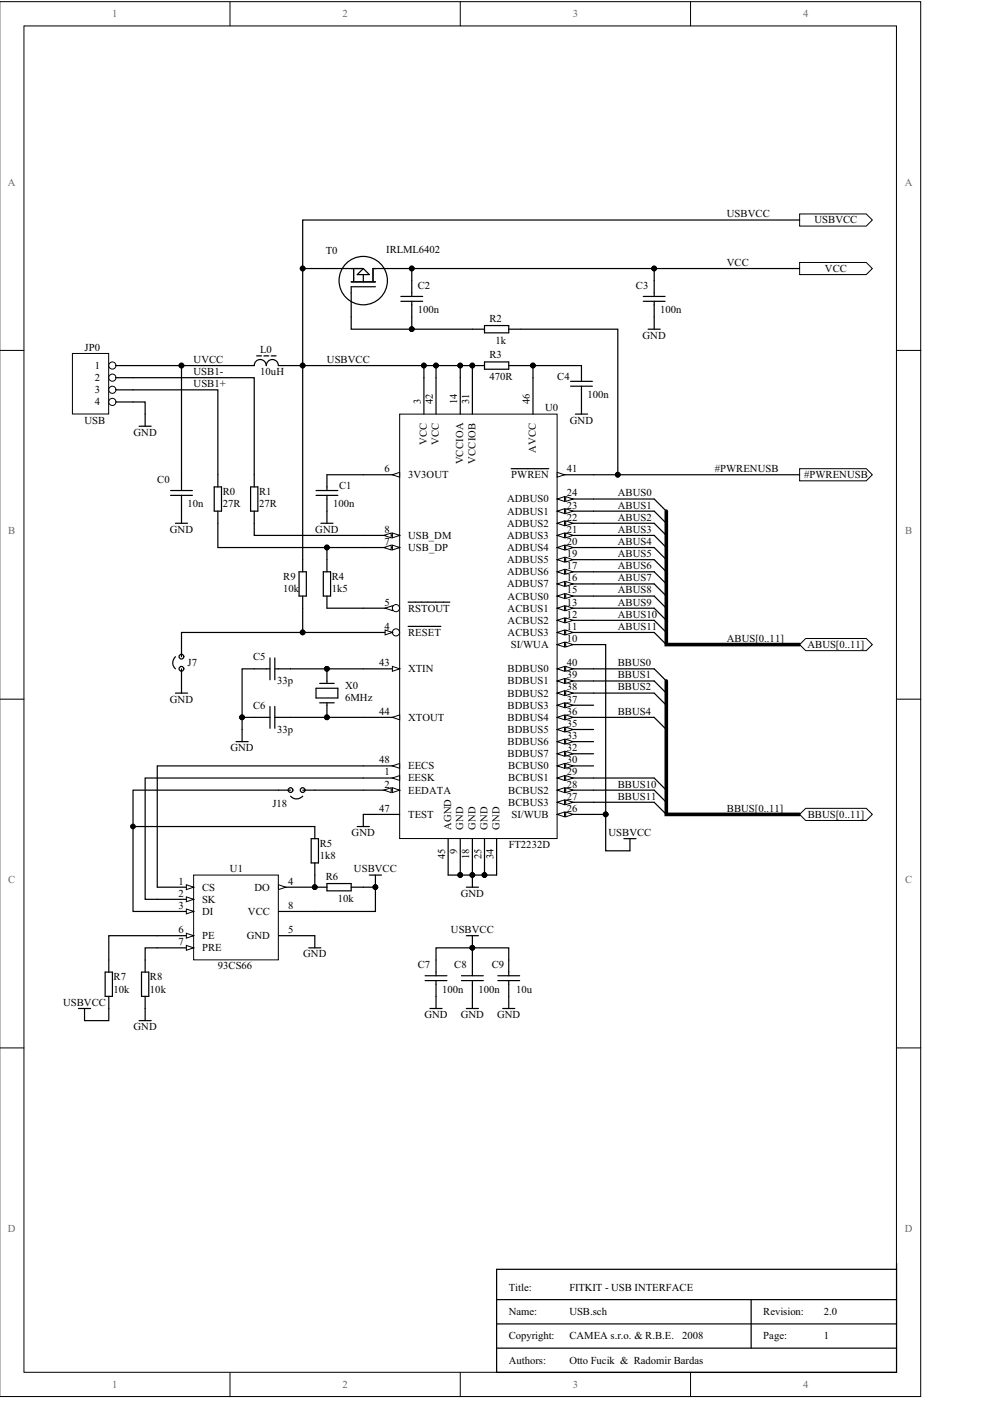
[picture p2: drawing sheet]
<svg xmlns="http://www.w3.org/2000/svg" width="210mm" height="297mm" viewBox="0 0 210 297" stroke-linecap="round" stroke-linejoin="round" font-family="sans-serif">
<path d="M0 .4h195.2v295.7h-195.2z" fill="none" stroke="#000" stroke-width=".21"/>
<path d="M5.1 5.5h185v285.5h-185z" fill="#fff"/>
<g fill="none" stroke="#000" stroke-width=".21">
<path d="M5.1 5.5h185v285.5h-185zM48.8 .4v5.1M97.6 .4v5.1M146.4 .4v5.1M0 74.3h5.1M190.1 74.3h5.1M0 148.2h5.1M190.1 148.2h5.1M0 222.2h5.1M190.1 222.2h5.1M48.8 291v5.1M97.6 291v5.1"/>
<path d="M146.4 291v5.1"/>
<circle cx="64.2" cy="56.9" r=".5"/>
<circle cx="87.3" cy="56.9" r=".5"/>
<circle cx="138.7" cy="56.9" r=".5"/>
<circle cx="38.5" cy="77.5" r=".5"/>
<circle cx="64.2" cy="77.5" r=".5"/>
<circle cx="87.3" cy="69.8" r=".5"/>
<circle cx="89.9" cy="77.5" r=".5"/>
<circle cx="92.4" cy="77.5" r=".5"/>
<circle cx="97.6" cy="77.5" r=".5"/>
<circle cx="100.1" cy="77.5" r=".5"/>
<circle cx="113" cy="77.5" r=".5"/>
<circle cx="69.3" cy="116.1" r=".5"/>
<circle cx="131" cy="100.6" r=".5"/>
<circle cx="64.2" cy="134.1" r=".5"/>
<circle cx="51.3" cy="152.1" r=".5"/>
<circle cx="69.3" cy="141.8" r=".5"/>
<circle cx="69.3" cy="152.1" r=".5"/>
<circle cx="128.4" cy="172.7" r=".5"/>
<circle cx="66.7" cy="188.1" r=".5"/>
<circle cx="79.6" cy="188.1" r=".5"/>
<circle cx="97.6" cy="185.5" r=".5"/>
<circle cx="100.1" cy="185.5" r=".5"/>
<circle cx="102.7" cy="185.5" r=".5"/>
<circle cx="100.1" cy="200.9" r=".5"/>
</g>
<g fill="#000">
<circle cx="64.2" cy="56.9" r=".5"/>
<circle cx="87.3" cy="56.9" r=".5"/>
<circle cx="138.7" cy="56.9" r=".5"/>
<circle cx="38.5" cy="77.5" r=".5"/>
<circle cx="64.2" cy="77.5" r=".5"/>
<circle cx="87.3" cy="69.8" r=".5"/>
<circle cx="89.9" cy="77.5" r=".5"/>
<circle cx="92.4" cy="77.5" r=".5"/>
<circle cx="97.6" cy="77.5" r=".5"/>
<circle cx="100.1" cy="77.5" r=".5"/>
<circle cx="113" cy="77.5" r=".5"/>
<circle cx="69.3" cy="116.1" r=".5"/>
<circle cx="131" cy="100.6" r=".5"/>
<circle cx="64.2" cy="134.1" r=".5"/>
<circle cx="51.3" cy="152.1" r=".5"/>
<circle cx="69.3" cy="141.8" r=".5"/>
<circle cx="69.3" cy="152.1" r=".5"/>
<circle cx="128.4" cy="172.7" r=".5"/>
<circle cx="66.7" cy="188.1" r=".5"/>
<circle cx="79.6" cy="188.1" r=".5"/>
<circle cx="97.6" cy="185.5" r=".5"/>
<circle cx="100.1" cy="185.5" r=".5"/>
<circle cx="102.7" cy="185.5" r=".5"/>
<circle cx="100.1" cy="200.9" r=".5"/>
</g>
<path d="M84.7 87.8h33.4v90h-33.4z" fill="#fff"/>
<path d="M84.7 87.8h33.4v90h-33.4z" fill="none" stroke="#000" stroke-width=".21"/>
<path d="M89.9 80.1v7.7M92.4 80.1v7.7M97.6 80.1v7.7M100.2 80.1v7.7M113 80.1v7.7M77 100.7h7.7" fill="none" stroke="#000" stroke-width=".26"/>
<path d="M83.2 100.7l1.5-.6v1.1z" fill="#fff"/>
<path d="M83.2 100.7l1.5-.6v1.1z" fill="none" stroke="#000" stroke-width=".21"/>
<path d="M77 113.5h7.7" fill="none" stroke="#000" stroke-width=".26"/>
<path d="M83.2 113l1.5 .5-1.5 .5z" fill="#fff"/>
<path d="M83.2 113l1.5 .5-1.5 .5z" fill="none" stroke="#000" stroke-width=".21"/>
<path d="M81.4 113.5l1.5-.5v1z" fill="#fff"/>
<path d="M81.4 113.5l1.5-.5v1z" fill="none" stroke="#000" stroke-width=".21"/>
<path d="M77 116.1h7.7" fill="none" stroke="#000" stroke-width=".26"/>
<path d="M83.2 115.6l1.5 .5-1.5 .5z" fill="#fff"/>
<path d="M83.2 115.6l1.5 .5-1.5 .5z" fill="none" stroke="#000" stroke-width=".21"/>
<path d="M81.4 116.1l1.5-.5v1z" fill="#fff"/>
<path d="M81.4 116.1l1.5-.5v1z" fill="none" stroke="#000" stroke-width=".21"/>
<path d="M77 128.9h7.7" fill="none" stroke="#000" stroke-width=".26"/>
<circle cx="84" cy="128.9" r=".76" fill="#fff"/>
<circle cx="84" cy="128.9" r=".76" fill="none" stroke="#000" stroke-width=".21"/>
<path d="M81.7 128.9l1.5-.5v1.1z" fill="#fff"/>
<path d="M81.7 128.9l1.5-.5v1.1z" fill="none" stroke="#000" stroke-width=".21"/>
<path d="M77 134.1h7.7M86.5 127.7h8.9" fill="none" stroke="#000" stroke-width=".26"/>
<circle cx="84" cy="134.1" r=".76" fill="#fff"/>
<circle cx="84" cy="134.1" r=".76" fill="none" stroke="#000" stroke-width=".21"/>
<path d="M81.7 133.6l1.5 .5-1.5 .5z" fill="#fff"/>
<path d="M81.7 133.6l1.5 .5-1.5 .5z" fill="none" stroke="#000" stroke-width=".21"/>
<path d="M118.1 100.7h7.8M86.5 132.8h7M77 172.7h7.7" fill="none" stroke="#000" stroke-width=".26"/>
<path d="M118.1 100.1l1.6 .6-1.6 .5z" fill="#fff"/>
<path d="M118.1 100.1l1.6 .6-1.6 .5z" fill="none" stroke="#000" stroke-width=".21"/>
<path d="M108.4 99.4h7.9M118.1 105.8h7.8" fill="none" stroke="#000" stroke-width=".26"/>
<path d="M118.1 105.8l1.6-.5v1z" fill="#fff"/>
<path d="M118.1 105.8l1.6-.5v1z" fill="none" stroke="#000" stroke-width=".21"/>
<path d="M119.9 105.3l1.6 .5-1.6 .5z" fill="#fff"/>
<path d="M119.9 105.3l1.6 .5-1.6 .5z" fill="none" stroke="#000" stroke-width=".21"/>
<path d="M118.1 108.4h7.8" fill="none" stroke="#000" stroke-width=".26"/>
<path d="M118.1 108.4l1.6-.5v1z" fill="#fff"/>
<path d="M118.1 108.4l1.6-.5v1z" fill="none" stroke="#000" stroke-width=".21"/>
<path d="M119.9 107.9l1.6 .5-1.6 .5z" fill="#fff"/>
<path d="M119.9 107.9l1.6 .5-1.6 .5z" fill="none" stroke="#000" stroke-width=".21"/>
<path d="M118.1 110.9h7.8" fill="none" stroke="#000" stroke-width=".26"/>
<path d="M118.1 110.9l1.6-.5v1.1z" fill="#fff"/>
<path d="M118.1 110.9l1.6-.5v1.1z" fill="none" stroke="#000" stroke-width=".21"/>
<path d="M119.9 110.4l1.6 .5-1.6 .6z" fill="#fff"/>
<path d="M119.9 110.4l1.6 .5-1.6 .6z" fill="none" stroke="#000" stroke-width=".21"/>
<path d="M118.1 113.5h7.8" fill="none" stroke="#000" stroke-width=".26"/>
<path d="M118.1 113.5l1.6-.5v1z" fill="#fff"/>
<path d="M118.1 113.5l1.6-.5v1z" fill="none" stroke="#000" stroke-width=".21"/>
<path d="M119.9 113l1.6 .5-1.6 .5z" fill="#fff"/>
<path d="M119.9 113l1.6 .5-1.6 .5z" fill="none" stroke="#000" stroke-width=".21"/>
<path d="M118.1 116.1h7.8" fill="none" stroke="#000" stroke-width=".26"/>
<path d="M118.1 116.1l1.6-.5v1z" fill="#fff"/>
<path d="M118.1 116.1l1.6-.5v1z" fill="none" stroke="#000" stroke-width=".21"/>
<path d="M119.9 115.6l1.6 .5-1.6 .5z" fill="#fff"/>
<path d="M119.9 115.6l1.6 .5-1.6 .5z" fill="none" stroke="#000" stroke-width=".21"/>
<path d="M118.1 118.7h7.8" fill="none" stroke="#000" stroke-width=".26"/>
<path d="M118.1 118.7l1.6-.6v1.1z" fill="#fff"/>
<path d="M118.1 118.7l1.6-.6v1.1z" fill="none" stroke="#000" stroke-width=".21"/>
<path d="M119.9 118.1l1.6 .6-1.6 .5z" fill="#fff"/>
<path d="M119.9 118.1l1.6 .6-1.6 .5z" fill="none" stroke="#000" stroke-width=".21"/>
<path d="M118.1 121.2h7.8" fill="none" stroke="#000" stroke-width=".26"/>
<path d="M118.1 121.2l1.6-.5v1z" fill="#fff"/>
<path d="M118.1 121.2l1.6-.5v1z" fill="none" stroke="#000" stroke-width=".21"/>
<path d="M119.9 120.7l1.6 .5-1.6 .5z" fill="#fff"/>
<path d="M119.9 120.7l1.6 .5-1.6 .5z" fill="none" stroke="#000" stroke-width=".21"/>
<path d="M118.1 123.8h7.8" fill="none" stroke="#000" stroke-width=".26"/>
<path d="M118.1 123.8l1.6-.5v1z" fill="#fff"/>
<path d="M118.1 123.8l1.6-.5v1z" fill="none" stroke="#000" stroke-width=".21"/>
<path d="M119.9 123.3l1.6 .5-1.6 .5z" fill="#fff"/>
<path d="M119.9 123.3l1.6 .5-1.6 .5z" fill="none" stroke="#000" stroke-width=".21"/>
<path d="M118.1 126.4h7.8" fill="none" stroke="#000" stroke-width=".26"/>
<path d="M118.1 126.4l1.6-.5v1z" fill="#fff"/>
<path d="M118.1 126.4l1.6-.5v1z" fill="none" stroke="#000" stroke-width=".21"/>
<path d="M119.9 125.9l1.6 .5-1.6 .5z" fill="#fff"/>
<path d="M119.9 125.9l1.6 .5-1.6 .5z" fill="none" stroke="#000" stroke-width=".21"/>
<path d="M118.1 128.9h7.8" fill="none" stroke="#000" stroke-width=".26"/>
<path d="M118.1 128.9l1.6-.5v1.1z" fill="#fff"/>
<path d="M118.1 128.9l1.6-.5v1.1z" fill="none" stroke="#000" stroke-width=".21"/>
<path d="M119.9 128.4l1.6 .5-1.6 .6z" fill="#fff"/>
<path d="M119.9 128.4l1.6 .5-1.6 .6z" fill="none" stroke="#000" stroke-width=".21"/>
<path d="M118.1 131.5h7.8" fill="none" stroke="#000" stroke-width=".26"/>
<path d="M118.1 131.5l1.6-.5v1z" fill="#fff"/>
<path d="M118.1 131.5l1.6-.5v1z" fill="none" stroke="#000" stroke-width=".21"/>
<path d="M119.9 131l1.6 .5-1.6 .5z" fill="#fff"/>
<path d="M119.9 131l1.6 .5-1.6 .5z" fill="none" stroke="#000" stroke-width=".21"/>
<path d="M118.1 134.1h7.8" fill="none" stroke="#000" stroke-width=".26"/>
<path d="M118.1 134.1l1.6-.5v1z" fill="#fff"/>
<path d="M118.1 134.1l1.6-.5v1z" fill="none" stroke="#000" stroke-width=".21"/>
<path d="M119.9 133.6l1.6 .5-1.6 .5z" fill="#fff"/>
<path d="M119.9 133.6l1.6 .5-1.6 .5z" fill="none" stroke="#000" stroke-width=".21"/>
<path d="M118.1 136.7h7.8" fill="none" stroke="#000" stroke-width=".26"/>
<path d="M118.1 136.7l1.6-.5v1z" fill="#fff"/>
<path d="M118.1 136.7l1.6-.5v1z" fill="none" stroke="#000" stroke-width=".21"/>
<path d="M119.9 136.2l1.6 .5-1.6 .5z" fill="#fff"/>
<path d="M119.9 136.2l1.6 .5-1.6 .5z" fill="none" stroke="#000" stroke-width=".21"/>
<path d="M118.1 141.8h7.8" fill="none" stroke="#000" stroke-width=".26"/>
<path d="M118.1 141.8l1.6-.5v1z" fill="#fff"/>
<path d="M118.1 141.8l1.6-.5v1z" fill="none" stroke="#000" stroke-width=".21"/>
<path d="M119.9 141.3l1.6 .5-1.6 .5z" fill="#fff"/>
<path d="M119.9 141.3l1.6 .5-1.6 .5z" fill="none" stroke="#000" stroke-width=".21"/>
<path d="M118.1 144.4h7.8" fill="none" stroke="#000" stroke-width=".26"/>
<path d="M118.1 144.4l1.6-.5v1z" fill="#fff"/>
<path d="M118.1 144.4l1.6-.5v1z" fill="none" stroke="#000" stroke-width=".21"/>
<path d="M119.9 143.9l1.6 .5-1.6 .5z" fill="#fff"/>
<path d="M119.9 143.9l1.6 .5-1.6 .5z" fill="none" stroke="#000" stroke-width=".21"/>
<path d="M118.1 147h7.8" fill="none" stroke="#000" stroke-width=".26"/>
<path d="M118.1 147l1.6-.6v1.1z" fill="#fff"/>
<path d="M118.1 147l1.6-.6v1.1z" fill="none" stroke="#000" stroke-width=".21"/>
<path d="M119.9 146.4l1.6 .6-1.6 .5z" fill="#fff"/>
<path d="M119.9 146.4l1.6 .6-1.6 .5z" fill="none" stroke="#000" stroke-width=".21"/>
<path d="M118.1 149.5h7.8" fill="none" stroke="#000" stroke-width=".26"/>
<path d="M118.1 149.5l1.6-.5v1z" fill="#fff"/>
<path d="M118.1 149.5l1.6-.5v1z" fill="none" stroke="#000" stroke-width=".21"/>
<path d="M119.9 149l1.6 .5-1.6 .5z" fill="#fff"/>
<path d="M119.9 149l1.6 .5-1.6 .5z" fill="none" stroke="#000" stroke-width=".21"/>
<path d="M118.1 152.1h7.8" fill="none" stroke="#000" stroke-width=".26"/>
<path d="M118.1 152.1l1.6-.5v1z" fill="#fff"/>
<path d="M118.1 152.1l1.6-.5v1z" fill="none" stroke="#000" stroke-width=".21"/>
<path d="M119.9 151.6l1.6 .5-1.6 .5z" fill="#fff"/>
<path d="M119.9 151.6l1.6 .5-1.6 .5z" fill="none" stroke="#000" stroke-width=".21"/>
<path d="M118.1 154.7h7.8" fill="none" stroke="#000" stroke-width=".26"/>
<path d="M118.1 154.7l1.6-.5v1z" fill="#fff"/>
<path d="M118.1 154.7l1.6-.5v1z" fill="none" stroke="#000" stroke-width=".21"/>
<path d="M119.9 154.2l1.6 .5-1.6 .5z" fill="#fff"/>
<path d="M119.9 154.2l1.6 .5-1.6 .5z" fill="none" stroke="#000" stroke-width=".21"/>
<path d="M118.1 157.2h7.8" fill="none" stroke="#000" stroke-width=".26"/>
<path d="M118.1 157.2l1.6-.5v1.1z" fill="#fff"/>
<path d="M118.1 157.2l1.6-.5v1.1z" fill="none" stroke="#000" stroke-width=".21"/>
<path d="M119.9 156.7l1.6 .5-1.6 .6z" fill="#fff"/>
<path d="M119.9 156.7l1.6 .5-1.6 .6z" fill="none" stroke="#000" stroke-width=".21"/>
<path d="M118.1 159.8h7.8" fill="none" stroke="#000" stroke-width=".26"/>
<path d="M118.1 159.8l1.6-.5v1z" fill="#fff"/>
<path d="M118.1 159.8l1.6-.5v1z" fill="none" stroke="#000" stroke-width=".21"/>
<path d="M119.9 159.3l1.6 .5-1.6 .5z" fill="#fff"/>
<path d="M119.9 159.3l1.6 .5-1.6 .5z" fill="none" stroke="#000" stroke-width=".21"/>
<path d="M118.1 162.4h7.8" fill="none" stroke="#000" stroke-width=".26"/>
<path d="M118.1 162.4l1.6-.5v1z" fill="#fff"/>
<path d="M118.1 162.4l1.6-.5v1z" fill="none" stroke="#000" stroke-width=".21"/>
<path d="M119.9 161.9l1.6 .5-1.6 .5z" fill="#fff"/>
<path d="M119.9 161.9l1.6 .5-1.6 .5z" fill="none" stroke="#000" stroke-width=".21"/>
<path d="M118.1 165h7.8" fill="none" stroke="#000" stroke-width=".26"/>
<path d="M118.1 165l1.6-.6v1.1z" fill="#fff"/>
<path d="M118.1 165l1.6-.6v1.1z" fill="none" stroke="#000" stroke-width=".21"/>
<path d="M119.9 164.4l1.6 .6-1.6 .5z" fill="#fff"/>
<path d="M119.9 164.4l1.6 .6-1.6 .5z" fill="none" stroke="#000" stroke-width=".21"/>
<path d="M118.1 167.5h7.8" fill="none" stroke="#000" stroke-width=".26"/>
<path d="M118.1 167.5l1.6-.5v1z" fill="#fff"/>
<path d="M118.1 167.5l1.6-.5v1z" fill="none" stroke="#000" stroke-width=".21"/>
<path d="M119.9 167l1.6 .5-1.6 .5z" fill="#fff"/>
<path d="M119.9 167l1.6 .5-1.6 .5z" fill="none" stroke="#000" stroke-width=".21"/>
<path d="M118.1 170.1h7.8" fill="none" stroke="#000" stroke-width=".26"/>
<path d="M118.1 170.1l1.6-.5v1z" fill="#fff"/>
<path d="M118.1 170.1l1.6-.5v1z" fill="none" stroke="#000" stroke-width=".21"/>
<path d="M119.9 169.6l1.6 .5-1.6 .5z" fill="#fff"/>
<path d="M119.9 169.6l1.6 .5-1.6 .5z" fill="none" stroke="#000" stroke-width=".21"/>
<path d="M118.1 172.7h7.8" fill="none" stroke="#000" stroke-width=".26"/>
<path d="M118.1 172.7l1.6-.5v1z" fill="#fff"/>
<path d="M118.1 172.7l1.6-.5v1z" fill="none" stroke="#000" stroke-width=".21"/>
<path d="M119.9 172.2l1.6 .5-1.6 .5z" fill="#fff"/>
<path d="M119.9 172.2l1.6 .5-1.6 .5z" fill="none" stroke="#000" stroke-width=".21"/>
<path d="M77 152.1h7.7" fill="none" stroke="#000" stroke-width=".26"/>
<path d="M83.2 152.1l1.5-.5v1z" fill="#fff"/>
<path d="M83.2 152.1l1.5-.5v1z" fill="none" stroke="#000" stroke-width=".21"/>
<path d="M77 141.8h7.7" fill="none" stroke="#000" stroke-width=".26"/>
<path d="M83.2 141.3l1.5 .5-1.5 .5z" fill="#fff"/>
<path d="M83.2 141.3l1.5 .5-1.5 .5z" fill="none" stroke="#000" stroke-width=".21"/>
<path d="M77 162.4h7.7" fill="none" stroke="#000" stroke-width=".26"/>
<path d="M83.2 162.4l1.5-.5v1z" fill="#fff"/>
<path d="M83.2 162.4l1.5-.5v1z" fill="none" stroke="#000" stroke-width=".21"/>
<path d="M77 165h7.7" fill="none" stroke="#000" stroke-width=".26"/>
<path d="M83.2 165l1.5-.6v1.1z" fill="#fff"/>
<path d="M83.2 165l1.5-.6v1.1z" fill="none" stroke="#000" stroke-width=".21"/>
<path d="M77 167.5h7.7" fill="none" stroke="#000" stroke-width=".26"/>
<path d="M83.2 167l1.5 .5-1.5 .5z" fill="#fff"/>
<path d="M83.2 167l1.5 .5-1.5 .5z" fill="none" stroke="#000" stroke-width=".21"/>
<path d="M81.4 167.5l1.5-.5v1z" fill="#fff"/>
<path d="M81.4 167.5l1.5-.5v1z" fill="none" stroke="#000" stroke-width=".21"/>
<g fill="none" stroke="#000" stroke-width=".26">
<path d="M67 104h4.6M67 105h4.6M68 110.9h2.6M69.3 105v5.9M69.3 118.7v2.5M77 100.7h-7.7v3.3M57.2 139.5v4.6M58.3 139.5v4.6M68.5 121.2h1.6v5.2h-1.6zM69.3 126.4v2.5h7.7M50 157.2h2.6M51.3 154.7v2.5"/>
<path d="M53.9 141.8h3.3M53.9 152.1h3.3M57.2 149.8v4.6M58.3 141.8h18.7M58.3 149.8v4.6M58.3 152.1h18.7M67 145.9h4.6v2.1h-4.6zM67.8 144.9h3.1M67.8 149h3.1M69.3 141.8v3.1M69.3 149v3.1M75.7 175.2h2.6"/>
<path d="M77 172.7v2.5M95 177.8v7.7h10.3v-7.7M97.6 177.8v7.7M100.2 177.8v10.3M102.7 177.8v7.7M98.9 188.1h2.5"/>
</g>
<path d="M15.4 74.9h7.6v12.9h-7.6z" fill="#fff"/>
<path d="M15.4 74.9h7.6v12.9h-7.6z" fill="none" stroke="#000" stroke-width=".21"/>
<path d="M23.1 77.5h5.1" fill="none" stroke="#000" stroke-width=".26"/>
<circle cx="23.8" cy="77.5" r=".76" fill="#fff"/>
<circle cx="23.8" cy="77.5" r=".76" fill="none" stroke="#000" stroke-width=".21"/>
<path d="M23.1 80.1h5.1" fill="none" stroke="#000" stroke-width=".26"/>
<circle cx="23.8" cy="80.1" r=".76" fill="#fff"/>
<circle cx="23.8" cy="80.1" r=".76" fill="none" stroke="#000" stroke-width=".21"/>
<path d="M23.1 82.7h5.1" fill="none" stroke="#000" stroke-width=".26"/>
<circle cx="23.8" cy="82.6" r=".76" fill="#fff"/>
<circle cx="23.8" cy="82.6" r=".76" fill="none" stroke="#000" stroke-width=".21"/>
<path d="M23.1 85.2h5.1" fill="none" stroke="#000" stroke-width=".26"/>
<circle cx="23.8" cy="85.2" r=".76" fill="#fff"/>
<circle cx="23.8" cy="85.2" r=".76" fill="none" stroke="#000" stroke-width=".21"/>
<g fill="none" stroke="#000" stroke-width=".26">
<path d="M87.3 56.9v6M138.7 59.5v3.4M38.5 77.5v26.5M54.4 75.5h1M56 75.5h1M57.5 75.5h1M59 77.5a1.28 1.28 0 0 0-1.3-1.3 1.28 1.28 0 0 0-1.3 1.3 1.27 1.27 0 0 0-1.2-1.3 1.27 1.27 0 0 0-1.3 1.3h-25.7M59 77.5h2.6M74.5 67.2v2.6h28.2M85 62.9h4.6M85 63.9h4.6M87.3 63.9v5.9"/>
<path d="M89.9 77.5v2.6M92.4 77.5v2.6M97.6 77.5v2.6M100.2 77.5h2.5M102.7 69h5.2v1.6h-5.2zM102.7 76.7h5.2v1.6h-5.2zM107.9 77.5h2.5M107.9 69.8h2.5M123.3 77.5v3.4M136.4 62.9h4.6M136.4 63.9h4.6M137.4 69.8h2.6"/>
<path d="M138.7 63.9v5.9M28.2 80.1h25.7v23.1M28.2 82.7h18v20.5M28.2 85.2h2.6v5.2M29.5 90.4h2.6M121 80.9h4.6M121 81.9h4.6M122 87.8h2.6M123.3 81.9v5.9M36.2 104h4.6M36.2 105h4.6M37.2 110.9h2.6"/>
<path d="M38.5 105v5.9M45.4 103.2h1.6v5.2h-1.6zM46.2 108.4v2.5M53.1 103.2h1.6v5.2h-1.6zM53.9 108.4v5.1h23.1"/>
</g>
<path d="M41.1 185.5h17.9v18h-17.9z" fill="#fff"/>
<path d="M41.1 185.5h17.9v18h-17.9z" fill="none" stroke="#000" stroke-width=".21"/>
<path d="M33.3 188.1h7.8" fill="none" stroke="#000" stroke-width=".26"/>
<path d="M39.5 187.6l1.6 .5-1.6 .5z" fill="#fff"/>
<path d="M39.5 187.6l1.6 .5-1.6 .5z" fill="none" stroke="#000" stroke-width=".21"/>
<path d="M33.3 190.7h7.8" fill="none" stroke="#000" stroke-width=".26"/>
<path d="M39.5 190.2l1.6 .5-1.6 .5z" fill="#fff"/>
<path d="M39.5 190.2l1.6 .5-1.6 .5z" fill="none" stroke="#000" stroke-width=".21"/>
<path d="M33.3 193.2h7.8" fill="none" stroke="#000" stroke-width=".26"/>
<path d="M39.5 192.7l1.6 .5-1.6 .6z" fill="#fff"/>
<path d="M39.5 192.7l1.6 .5-1.6 .6z" fill="none" stroke="#000" stroke-width=".21"/>
<path d="M59 188.1h7.8" fill="none" stroke="#000" stroke-width=".26"/>
<path d="M59 187.6l1.6 .5-1.6 .5z" fill="#fff"/>
<path d="M59 187.6l1.6 .5-1.6 .5z" fill="none" stroke="#000" stroke-width=".21"/>
<path d="M59 193.2h7.8M33.3 201h7.8" fill="none" stroke="#000" stroke-width=".26"/>
<path d="M39.5 200.4l1.6 .6-1.6 .5z" fill="#fff"/>
<path d="M39.5 200.4l1.6 .6-1.6 .5z" fill="none" stroke="#000" stroke-width=".21"/>
<path d="M33.3 198.4h7.8" fill="none" stroke="#000" stroke-width=".26"/>
<path d="M39.5 197.9l1.6 .5-1.6 .5z" fill="#fff"/>
<g fill="none" stroke="#000" stroke-width=".21">
<path d="M39.5 197.9l1.6 .5-1.6 .5z"/>
<circle cx="87.3" cy="56.9" r=".5"/>
<circle cx="38.5" cy="77.5" r=".5"/>
<circle cx="87.3" cy="69.8" r=".5"/>
<circle cx="113" cy="77.5" r=".5"/>
<circle cx="69.3" cy="116.1" r=".5"/>
<circle cx="51.3" cy="152.1" r=".5"/>
<circle cx="69.3" cy="141.8" r=".5"/>
<circle cx="69.3" cy="152.1" r=".5"/>
<circle cx="79.6" cy="188.1" r=".5"/>
<circle cx="97.6" cy="185.5" r=".5"/>
<circle cx="100.1" cy="185.5" r=".5"/>
<circle cx="102.7" cy="185.5" r=".5"/>
<circle cx="100.1" cy="200.9" r=".5"/>
</g>
<g fill="none" stroke="#000" stroke-width=".26">
<path d="M59 167.5h-30.8v25.7h5.1M66 177.8h1.5v5.2h-1.5zM66.8 175.2v2.6M77 162.4h-43.7v25.7M77 165h-46.2v25.7h2.5M33.3 198.4h-10.2v7.7M59 198.4h7.8v2.6M66.8 183v5.1h2.5M69.3 187.3h5.2v1.6h-5.2zM74.5 188.1h5.1v5.1h-12.8M78.3 185.5h2.6M79.6 185.5v2.6"/>
<path d="M98.9 198.4h2.5M100.2 198.4v8.5M16.6 213.8h2.6M22.3 206.1h1.5v5.1h-1.5zM23.1 211.2v5.2h-5.2v-2.6M29.5 216.4h2.6M30 206.1h1.5v5.1h-1.5zM30.8 211.2v5.2M33.3 201h-2.5v5.1M65.5 201h2.5M90.1 206.9h4.7M90.1 207.9h4.7"/>
<path d="M91.2 213.8h2.5M92.4 207.9v5.9M97.8 206.9h4.7M97.8 207.9h4.7M98.9 213.8h2.5M100.2 207.9v5.9M106.6 213.8h2.5M107.9 203.5v-2.5h-15.5v5.9M107.9 211.2v2.6"/>
</g>
<g fill="#000">
<circle cx="87.3" cy="56.9" r=".5"/>
<circle cx="38.5" cy="77.5" r=".5"/>
<circle cx="87.3" cy="69.8" r=".5"/>
<circle cx="113" cy="77.5" r=".5"/>
<circle cx="69.3" cy="116.1" r=".5"/>
<circle cx="51.3" cy="152.1" r=".5"/>
<circle cx="69.3" cy="141.8" r=".5"/>
<circle cx="69.3" cy="152.1" r=".5"/>
<circle cx="79.6" cy="188.1" r=".5"/>
<circle cx="97.6" cy="185.5" r=".5"/>
<circle cx="100.1" cy="185.5" r=".5"/>
<circle cx="102.7" cy="185.5" r=".5"/>
<circle cx="100.1" cy="200.9" r=".5"/>
</g>
<path d="M169.5 99.4h14.2l1.3 1.3-1.3 1.2h-14.2z" fill-rule="evenodd" fill="#fff"/>
<g fill="none" stroke="#000" stroke-width=".21">
<path d="M169.5 99.4h14.2l1.3 1.3-1.3 1.2h-14.2z"/>
<circle cx="131" cy="100.6" r=".5"/>
</g>
<circle cx="131" cy="100.6" r=".5" fill="#000"/>
<g fill="none" stroke="#000" stroke-width=".26">
<path d="M125.9 105.8h12.8l2.6 2.6M125.9 108.4h12.8l2.6 2.5M125.9 110.9h12.8l2.6 2.6M125.9 113.5h12.8l2.6 2.6M125.9 116.1h12.8l2.6 2.6M125.9 118.7h12.8l2.6 2.5M125.9 121.2h12.8l2.6 2.6M125.9 123.8h12.8l2.6 2.6M125.9 126.4h12.8l2.6 2.5M125.9 128.9h12.8l2.6 2.6M125.9 131.5h12.8l2.6 2.6M125.9 134.1h12.8l2.6 2.6"/>
<path d="M125.9 141.8h12.8l2.6 2.6M125.9 144.4h12.8l2.6 2.6M125.9 147h12.8l2.6 2.5M125.9 152.1h12.8l2.6 2.6M125.9 165h12.8l2.6 2.5M125.9 167.5h12.8l2.6 2.6M125.9 170.1h12.8l2.6 2.6"/>
</g>
<path d="M141.3 108.4v28.3h28.2M141.3 144.4v28.3h28.2" fill="none" stroke="#000" stroke-width=".77"/>
<path d="M169.5 55.7h14.2l1.3 1.2-1.3 1.3h-14.2z" fill-rule="evenodd" fill="#fff"/>
<path d="M169.5 55.7h14.2l1.3 1.2-1.3 1.3h-14.2z" fill="none" stroke="#000" stroke-width=".21"/>
<path d="M170.8 135.4h12.9l1.3 1.3-1.3 1.3h-12.9l-1.3-1.3z" fill-rule="evenodd" fill="#fff"/>
<g fill="none" stroke="#000" stroke-width=".21">
<path d="M170.8 135.4h12.9l1.3 1.3-1.3 1.3h-12.9l-1.3-1.3z"/>
<circle cx="138.7" cy="56.9" r=".5"/>
</g>
<circle cx="138.7" cy="56.9" r=".5" fill="#000"/>
<path d="M170.8 171.4h12.9l1.3 1.3-1.3 1.3h-12.9l-1.3-1.3z" fill-rule="evenodd" fill="#fff"/>
<g fill="none" stroke="#000" stroke-width=".21">
<path d="M170.8 171.4h12.9l1.3 1.3-1.3 1.3h-12.9l-1.3-1.3z"/>
<circle cx="64.2" cy="56.9" r=".5"/>
</g>
<circle cx="64.2" cy="56.9" r=".5" fill="#000"/>
<path d="M169.5 45.4h14.2l1.3 1.2-1.3 1.3h-14.2z" fill-rule="evenodd" fill="#fff"/>
<g fill="none" stroke="#000" stroke-width=".21">
<path d="M169.5 45.4h14.2l1.3 1.2-1.3 1.3h-14.2z"/>
<circle cx="64.2" cy="77.5" r=".5"/>
<circle cx="89.9" cy="77.5" r=".5"/>
<circle cx="92.4" cy="77.5" r=".5"/>
<circle cx="97.6" cy="77.5" r=".5"/>
<circle cx="100.1" cy="77.5" r=".5"/>
<circle cx="64.2" cy="134.1" r=".5"/>
<circle cx="28.2" cy="175.2" r=".5"/>
<circle cx="128.4" cy="172.7" r=".5"/>
<circle cx="66.7" cy="188.1" r=".5"/>
</g>
<g fill="#000">
<circle cx="64.2" cy="77.5" r=".5"/>
<circle cx="89.9" cy="77.5" r=".5"/>
<circle cx="92.4" cy="77.5" r=".5"/>
<circle cx="97.6" cy="77.5" r=".5"/>
<circle cx="100.1" cy="77.5" r=".5"/>
<circle cx="64.2" cy="134.1" r=".5"/>
<circle cx="28.2" cy="175.2" r=".5"/>
<circle cx="128.4" cy="172.7" r=".5"/>
<circle cx="66.7" cy="188.1" r=".5"/>
</g>
<g fill="none" stroke="#000" stroke-width=".26">
<path d="M64.2 56.9h12.8M74.5 59.8h5.1M75 56.9v2.9M77 56.9l1.3 1.3h-2.6zM77 58.2v1.6M138.7 56.9v2.6M169.5 46.6h-105.3v74.6M169.5 56.9h-90.4v2.9M61.6 77.5h38.6v2.6M79.6 60.8h-5.1v6.4M110.4 69.8h20.6v30.9M110.4 77.5h12.9"/>
<path d="M113 77.5v2.6M46.2 110.9v5.2h30.8M69.3 116.1v2.6M125.9 100.7h43.6M37.2 139.2l-.4 .6-.2 .6 .2 .8 .4 .6M63.4 121.2h1.6v5.2h-1.6zM64.2 126.4v7.7M77 134.1h-38.5v5.1M125.9 136.7h2.5v43.7h5.2v-2.6M37.2 147h2.6M38.5 141.8v5.2M51.3 152.1h2.6"/>
<path d="M53.9 141.8h-2.6v12.9M28.2 175.2h38.6M59 167.5h2.6M61.6 168.8l1.1 .6 .8-.1 .7-.5M64.2 167.5h12.8M125.9 172.7h2.5M132.3 177.8h2.5M105.6 207.9h4.6M105.6 206.9h4.6M107.9 203.5v3.4M107.9 207.9v3.3M105.3 275.5h84.8"/>
<path d="M159.3 275.5v10.3M190.1 267.8v23.2h-84.8v-21.9h84.8M105.3 280.7h84.8M105.3 285.8h84.8"/>
<circle cx="77" cy="59.5" r="5.1"/>
<circle cx="38.5" cy="139.2" r=".5"/>
<circle cx="38.5" cy="141.8" r=".5"/>
<circle cx="61.6" cy="167.5" r=".5"/>
<circle cx="64.2" cy="167.5" r=".5"/>
</g>
<g font-size="2.3" fill="#696969">
<text x="23.8" y="3.7">1</text>
<text x="72.6" y="3.7">2</text>
<text x="121.4" y="3.7">3</text>
<text x="170.3" y="3.7">4</text>
<text x="1.7" y="39.3">A</text>
<text x="191.8" y="39.3">A</text>
<text x="1.8" y="113.3">B</text>
<text x="191.9" y="113.3">B</text>
<text x="1.8" y="187.2">C</text>
<text x="191.9" y="187.2">C</text>
<text x="1.7" y="261.2">D</text>
<text x="191.8" y="261.2">D</text>
<text x="23.8" y="294.3">1</text>
<text x="72.6" y="294.3">2</text>
<text x="121.4" y="294.3">3</text>
<text x="170.3" y="294.3">4</text>
</g>
<g font-size="2.3">
<text x="154.1" y="46.1">USBVCC</text>
<text x="172.7" y="47.4">USBVCC</text>
<text x="69.1" y="53.8">T0</text>
<text x="81.9" y="53.6">IRLML6402</text>
<text x="154.1" y="56.4">VCC</text>
<text x="174.9" y="57.7">VCC</text>
<text x="88.6" y="61.3">C2</text>
<text x="134.8" y="61.3">C3</text>
<text x="88.6" y="66.4">100n</text>
<text x="103.8" y="68.2">R2</text>
<text x="136.2" y="71.8">GND</text>
<text x="140" y="66.4">100n</text>
<text x="17.9" y="74.4">JP0</text>
<text x="41.1" y="77">UVCC</text>
<text x="55.2" y="74.9">L0</text>
<text x="69.3" y="77">USBVCC</text>
<text x="103.8" y="75.9">R3</text>
<text x="105" y="72.8">1k</text>
<text x="20.1" y="78.2">1</text>
<text x="20.1" y="80.8">2</text>
<text x="20.1" y="83.4">3</text>
<text x="41.1" y="82.1">USB1+</text>
<text x="41.1" y="79.5">USB1-</text>
<text x="55.2" y="79.5">10uH</text>
<text x="103.8" y="80.6">470R</text>
<text x="118.1" y="80.6">C4</text>
<text x="17.9" y="89.8">USB</text>
<text x="20.1" y="86">4</text>
<text x="115.6" y="87.2">U0</text>
<text x="120.8" y="89.8">GND</text>
<text x="124.6" y="84.4">100n</text>
<text x="28.3" y="92.4">GND</text>
<text x="81.6" y="100.1">6</text>
<text x="86.5" y="101.4">3V3OUT</text>
<text x="108.4" y="101.4">PWREN</text>
<text x="120.2" y="100.1">41</text>
<text x="151.5" y="100.1">#PWRENUSB</text>
<text x="170.5" y="101.4">#PWRENUSB</text>
<text x="33.3" y="102.4">C0</text>
<text x="39.8" y="107.6">10n</text>
<text x="47.2" y="105">R0</text>
<text x="47.2" y="107.6">27R</text>
<text x="54.9" y="105">R1</text>
<text x="54.9" y="107.6">27R</text>
<text x="70.6" y="107.6">100n</text>
<text x="71.9" y="103.7">C1</text>
<text x="107.5" y="106.5">ADBUS0</text>
<text x="120.2" y="105.2">24</text>
<text x="120.2" y="107.8">23</text>
<text x="131" y="105.2">ABUS0</text>
<text x="131" y="107.8">ABUS1</text>
<text x="36" y="113">GND</text>
<text x="66.9" y="113">GND</text>
<text x="81.6" y="113">8</text>
<text x="107.5" y="109.1">ADBUS1</text>
<text x="107.5" y="111.7">ADBUS2</text>
<text x="120.2" y="110.4">22</text>
<text x="120.2" y="113">21</text>
<text x="131" y="110.4">ABUS2</text>
<text x="131" y="113">ABUS3</text>
<text x="81.6" y="115.5">7</text>
<text x="86.5" y="114.2">USB_DM</text>
<text x="86.5" y="116.8">USB_DP</text>
<text x="107.5" y="114.2">ADBUS3</text>
<text x="107.5" y="116.8">ADBUS4</text>
<text x="107.5" y="119.4">ADBUS5</text>
<text x="120.2" y="115.5">20</text>
<text x="120.2" y="118.1">19</text>
<text x="131" y="115.5">ABUS4</text>
<text x="131" y="118.1">ABUS5</text>
<text x="60.1" y="123">R9</text>
<text x="60.1" y="125.6">10k</text>
<text x="70.3" y="123">R4</text>
<text x="70.3" y="125.6">1k5</text>
<text x="107.5" y="122">ADBUS6</text>
<text x="107.5" y="124.5">ADBUS7</text>
<text x="120.2" y="125.8">15</text>
<text x="120.2" y="120.7">17</text>
<text x="120.2" y="123.3">16</text>
<text x="131" y="120.7">ABUS6</text>
<text x="131" y="123.3">ABUS7</text>
<text x="131" y="125.8">ABUS8</text>
<text x="81.6" y="128.4">5</text>
<text x="86.5" y="129.7">RSTOUT</text>
<text x="107.6" y="127.1">ACBUS0</text>
<text x="107.6" y="129.7">ACBUS1</text>
<text x="120.2" y="128.4">13</text>
<text x="120.2" y="131">12</text>
<text x="131" y="128.4">ABUS9</text>
<text x="131" y="131">ABUS10</text>
<text x="81.6" y="133.5">4</text>
<text x="86.5" y="134.8">RESET</text>
<text x="107.6" y="132.3">ACBUS2</text>
<text x="107.6" y="134.8">ACBUS3</text>
<text x="108.3" y="137.4">SI/WUA</text>
<text x="120.2" y="133.5">11</text>
<text x="120.2" y="136.1">10</text>
<text x="131" y="133.5">ABUS11</text>
<text x="154.1" y="136.1">ABUS[0..11]</text>
<text x="171.2" y="137.4">ABUS[0..11]</text>
<text x="39.8" y="141.3">J7</text>
<text x="53.6" y="140">C5</text>
<text x="80.4" y="141.3">43</text>
<text x="86.5" y="142.5">XTIN</text>
<text x="107.6" y="142.5">BDBUS0</text>
<text x="120.2" y="141.3">40</text>
<text x="120.2" y="143.8">39</text>
<text x="131" y="141.3">BBUS0</text>
<text x="131" y="143.8">BBUS1</text>
<text x="36" y="149">GND</text>
<text x="58.8" y="145.1">33p</text>
<text x="73.2" y="146.1">X0</text>
<text x="73.2" y="148.7">6MHz</text>
<text x="107.6" y="145.1">BDBUS1</text>
<text x="107.6" y="147.7">BDBUS2</text>
<text x="120.2" y="146.4">38</text>
<text x="120.2" y="149">37</text>
<text x="131" y="146.4">BBUS2</text>
<text x="53.6" y="150.3">C6</text>
<text x="58.8" y="155.4">33p</text>
<text x="80.4" y="151.5">44</text>
<text x="86.5" y="152.8">XTOUT</text>
<text x="107.6" y="150.3">BDBUS3</text>
<text x="107.6" y="152.8">BDBUS4</text>
<text x="107.6" y="155.4">BDBUS5</text>
<text x="120.2" y="151.5">36</text>
<text x="120.2" y="154.1">35</text>
<text x="131" y="151.5">BBUS4</text>
<text x="48.9" y="159.3">GND</text>
<text x="80.4" y="161.8">48</text>
<text x="107.6" y="158">BDBUS6</text>
<text x="107.6" y="160.5">BDBUS7</text>
<text x="120.2" y="156.7">33</text>
<text x="120.2" y="159.3">32</text>
<text x="120.2" y="161.8">30</text>
<text x="81.6" y="164.4">1</text>
<text x="81.6" y="167">2</text>
<text x="86.5" y="163.1">EECS</text>
<text x="86.5" y="165.7">EESK</text>
<text x="107.8" y="163.1">BCBUS0</text>
<text x="107.8" y="165.7">BCBUS1</text>
<text x="120.2" y="164.4">29</text>
<text x="120.2" y="167">28</text>
<text x="131" y="167">BBUS10</text>
<text x="57.8" y="171.1">J18</text>
<text x="80.4" y="172.1">47</text>
<text x="86.5" y="173.4">TEST</text>
<text x="86.5" y="168.3">EEDATA</text>
<text x="107.8" y="168.3">BCBUS2</text>
<text x="107.8" y="170.8">BCBUS3</text>
<text x="108.5" y="173.4">SI/WUB</text>
<text x="120.2" y="172.1">26</text>
<text x="120.2" y="169.5">27</text>
<text x="131" y="169.5">BBUS11</text>
<text x="154.1" y="172.1">BBUS[0..11]</text>
<text x="171.3" y="173.4">BBUS[0..11]</text>
<text x="67.8" y="179.6">R5</text>
<text x="74.6" y="177.3">GND</text>
<text x="107.9" y="179.8">FT2232D</text>
<text x="129" y="177.3">USBVCC</text>
<text x="48.8" y="185">U1</text>
<text x="67.8" y="182.1">1k8</text>
<text x="75" y="185">USBVCC</text>
<text x="37.9" y="190.1">2</text>
<text x="37.9" y="187.5">1</text>
<text x="42.9" y="188.8">CS</text>
<text x="42.9" y="191.4">SK</text>
<text x="54" y="188.8">DO</text>
<text x="61.1" y="187.5">4</text>
<text x="69.1" y="186.5">R6</text>
<text x="71.6" y="191.1">10k</text>
<text x="97.7" y="190.1">GND</text>
<text x="37.9" y="197.8">6</text>
<text x="37.9" y="192.7">3</text>
<text x="42.9" y="194">DI</text>
<text x="52.6" y="194">VCC</text>
<text x="61.1" y="192.7">8</text>
<text x="61.1" y="197.8">5</text>
<text x="95.6" y="197.8">USBVCC</text>
<text x="37.9" y="200.4">7</text>
<text x="42.9" y="201.7">PRE</text>
<text x="42.9" y="199.1">PE</text>
<text x="52.3" y="199.1">GND</text>
<text x="64.3" y="203">GND</text>
<text x="24.1" y="207.9">R7</text>
<text x="31.8" y="207.9">R8</text>
<text x="46.2" y="205.6">93CS66</text>
<text x="88.6" y="205.3">C7</text>
<text x="96.3" y="205.3">C8</text>
<text x="104.3" y="205.3">C9</text>
<text x="13.4" y="213.3">USBVCC</text>
<text x="24.1" y="210.4">10k</text>
<text x="31.8" y="210.4">10k</text>
<text x="90" y="215.8">GND</text>
<text x="93.7" y="210.4">100n</text>
<text x="97.7" y="215.8">GND</text>
<text x="101.4" y="210.4">100n</text>
<text x="105.4" y="215.8">GND</text>
<text x="109.4" y="210.4">10u</text>
<text x="28.3" y="218.4">GND</text>
<text x="107.9" y="273.7">Title:</text>
<text x="120.7" y="273.7">FITKIT - USB INTERFACE</text>
<text x="107.9" y="278.8">Name:</text>
<text x="120.7" y="278.8">USB.sch</text>
<text x="161.8" y="278.8">Revision:</text>
<text x="174.7" y="278.8">2.0</text>
<text x="107.9" y="284">Copyright:</text>
<text x="120.7" y="284">CAMEA s.r.o. &amp; R.B.E.</text>
<text x="144.6" y="284">2008</text>
<text x="161.8" y="284">Page:</text>
<text x="174.7" y="284">1</text>
<text x="107.9" y="289.1">Authors:</text>
<text x="120.7" y="289.1">Otto Fucik &amp; Radomir Bardas</text>
</g>
<g font-size="2.2">
<text x="89.2" y="85.7" transform="rotate(-90 89.2 85.7)">3</text>
<text x="91.8" y="85.7" transform="rotate(-90 91.8 85.7)">42</text>
<text x="96.9" y="85.7" transform="rotate(-90 96.9 85.7)">14</text>
<text x="99.5" y="85.7" transform="rotate(-90 99.5 85.7)">31</text>
<text x="112.4" y="85.7" transform="rotate(-90 112.4 85.7)">46</text>
<text x="90.5" y="94.4" transform="rotate(-90 90.5 94.4)">VCC</text>
<text x="93.1" y="94.4" transform="rotate(-90 93.1 94.4)">VCC</text>
<text x="98.2" y="98.5" transform="rotate(-90 98.2 98.5)">VCCIOA</text>
<text x="100.8" y="98.3" transform="rotate(-90 100.8 98.3)">VCCIOB</text>
<text x="113.6" y="96" transform="rotate(-90 113.6 96)">AVCC</text>
<text x="95.6" y="176" transform="rotate(-90 95.6 176)">AGND</text>
<text x="98.2" y="176" transform="rotate(-90 98.2 176)">GND</text>
<text x="100.8" y="176" transform="rotate(-90 100.8 176)">GND</text>
<text x="103.4" y="176" transform="rotate(-90 103.4 176)">GND</text>
<text x="105.9" y="176" transform="rotate(-90 105.9 176)">GND</text>
<text x="94.4" y="182.2" transform="rotate(-90 94.4 182.2)">45</text>
<text x="96.9" y="181" transform="rotate(-90 96.9 181)">9</text>
<text x="99.5" y="182.2" transform="rotate(-90 99.5 182.2)">18</text>
<text x="102.1" y="182.2" transform="rotate(-90 102.1 182.2)">25</text>
<text x="104.6" y="182.2" transform="rotate(-90 104.6 182.2)">34</text>
</g>
</svg>
